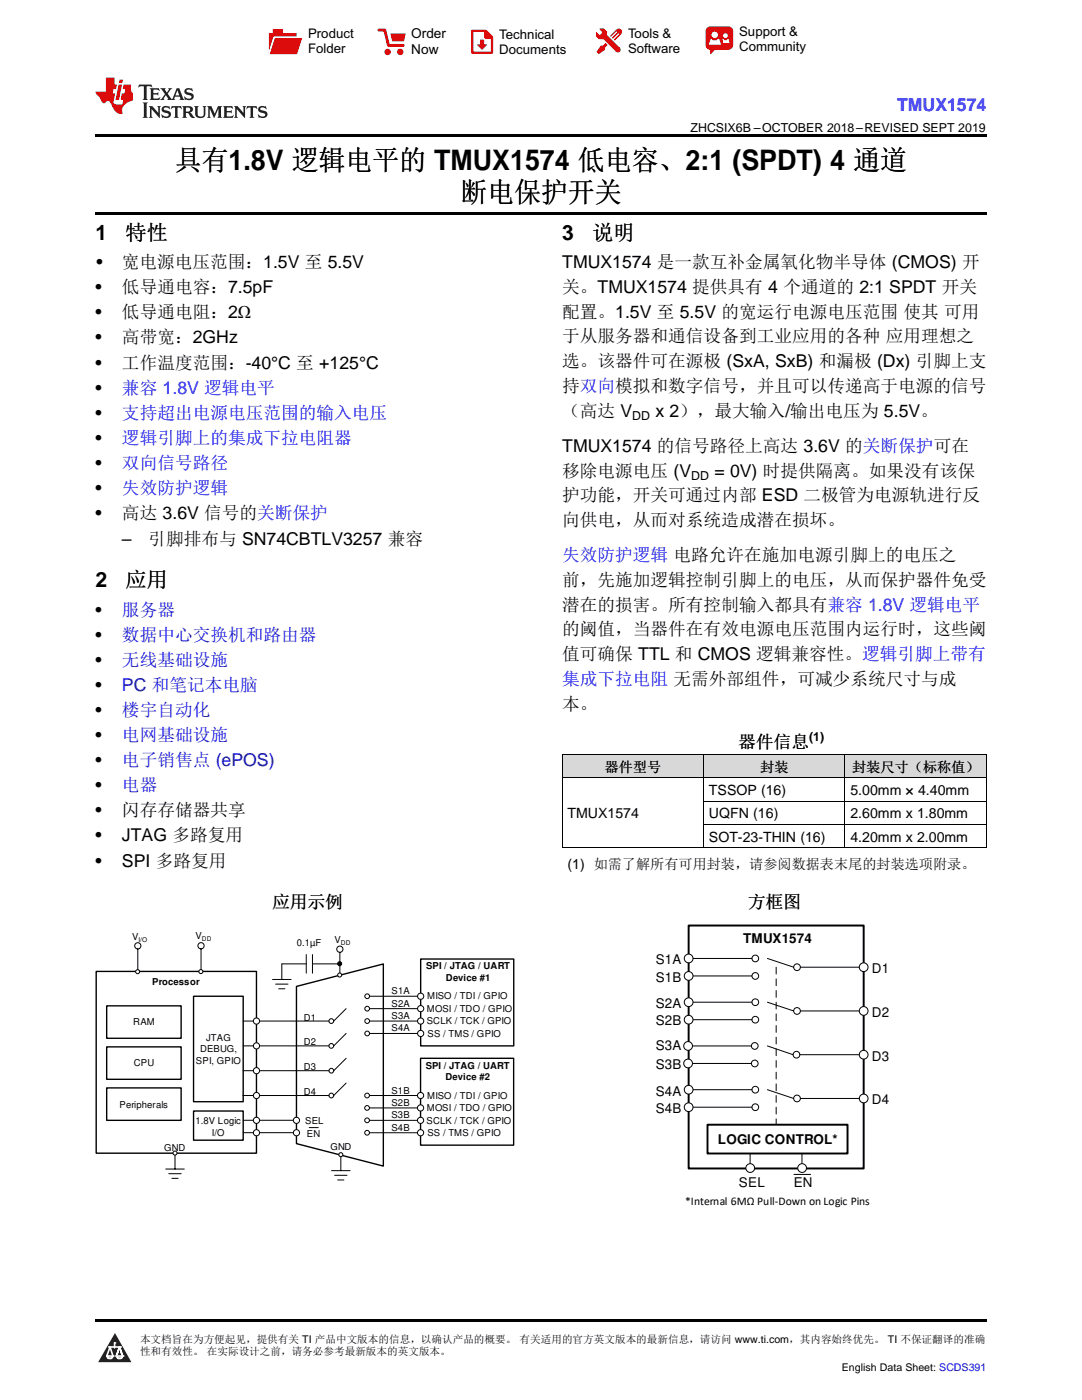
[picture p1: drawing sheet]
<svg xmlns="http://www.w3.org/2000/svg" width="216mm" height="279mm" viewBox="0 0 216 279" stroke-linecap="round" stroke-linejoin="round" font-family="sans-serif">
<g fill="#d8d8d8">
<path d="M112.2 150.6h28.2v4.7h-28.2z"/>
<path d="M140.4 150.6h28.2v4.7h-28.2z"/>
<path d="M168.6 150.6h28.2v4.7h-28.2z"/>
</g>
<path d="M22.9 266l3.3 5.9h-6.6z" fill-rule="evenodd" fill="#231f20"/>
<path d="M21.3 270.6h1.2l-.3 .5h-.3a.53 .53 0 0 1-.6-.5z" fill-rule="evenodd" fill="#fff"/>
<path d="M21.3 270.6h1.2l-.3 .5h-.3a.53 .53 0 0 1-.6-.5z" fill="none" stroke="#231f20" stroke-width=".33"/>
<path d="M21.3 270.6l1.2 .1-.3 .4h-.5z" fill="none" stroke="#fff" stroke-width=".33"/>
<path d="M22.9 268.9h.1" fill="none" stroke="#fff" stroke-width=".33"/>
<path d="M22.9 268v.9z" fill="#fff"/>
<path d="M22.9 268v.9z" fill="none" stroke="#fff" stroke-width=".33"/>
<circle cx="22.9" cy="268" r=".16" fill="#fff"/>
<path d="M21.8 268.8h.1" fill="none" stroke="#fff" stroke-width=".33"/>
<path d="M21.8 268.8h2.2z" fill="#fff"/>
<path d="M21.8 268.8h2.2z" fill="none" stroke="#fff" stroke-width=".33"/>
<circle cx="24" cy="268.8" r=".16" fill="#fff"/>
<path d="M23.2 270.6h.1" fill="none" stroke="#fff" stroke-width=".33"/>
<path d="M23.8 268.8l-.6 1.8z" fill-rule="evenodd" fill="#fff"/>
<path d="M23.8 268.8l-.6 1.8z" fill="none" stroke="#fff" stroke-width=".33"/>
<path d="M23.8 268.8l.7 1.8z" fill-rule="evenodd" fill="#fff"/>
<path d="M23.8 268.8l.7 1.8z" fill="none" stroke="#fff" stroke-width=".33"/>
<path d="M24.4 270.6h.1" fill="none" stroke="#fff" stroke-width=".33"/>
<circle cx="21.3" cy="270.6" r=".16" fill="#fff"/>
<path d="M22 268.8l-.7 1.8z" fill="#fff"/>
<path d="M22 268.8l-.7 1.8z" fill="none" stroke="#fff" stroke-width=".33"/>
<path d="M22 268.8l.5 1.8z" fill="#fff"/>
<path d="M22 268.8l.5 1.8z" fill="none" stroke="#fff" stroke-width=".33"/>
<circle cx="22.5" cy="270.6" r=".16" fill="#fff"/>
<path d="M23.3 270.6h1.2a.63 .63 0 0 1-.6 .5 .63 .63 0 0 1-.6-.5z" fill-rule="evenodd" fill="#fff"/>
<path d="M23.3 270.6h1.2a.63 .63 0 0 1-.6 .5 .63 .63 0 0 1-.6-.5z" fill="none" stroke="#231f20" stroke-width=".33"/>
<path d="M23.3 270.6h1.2l-.4 .5h-.5z" fill="none" stroke="#fff" stroke-width=".33"/>
<path d="M23.2 270.6h.1" fill="none" stroke="#fff" stroke-width=".33"/>
<circle cx="24.5" cy="270.6" r=".16" fill="#fff"/>
<path d="M19 263.2h177.8v.5h-177.8z" fill="#000"/>
<g fill="none" stroke="#000" stroke-width=".2">
<path d="M137.4 194.8h12.6M137.3 208.7h12.6M137.4 200h12.6M137.4 217.5h12.6M159.6 210.5h12.6M159.7 219.2h12.6M149.7 228.8v3.4"/>
<circle cx="150.7" cy="194.8" r=".67"/>
<circle cx="150.6" cy="208.7" r=".67"/>
<circle cx="150.7" cy="200" r=".67"/>
<circle cx="150.7" cy="217.5" r=".67"/>
<circle cx="158.9" cy="210.5" r=".67"/>
<circle cx="159" cy="219.2" r=".67"/>
</g>
<path d="M154.9 193v31.5" fill="none" stroke="#000" stroke-width=".2" stroke-dasharray="1.4 1"/>
<path d="M137.4 184.7h34.9v48.5h-34.9z" fill="none" stroke="#000" stroke-width=".39"/>
<circle cx="149.7" cy="233.1" r=".87" fill="#fff"/>
<g fill="none" stroke="#000" stroke-width=".2">
<path d="M137.4 191.3h12.6M137.3 212.2h12.6M137.4 203.5h12.6M137.4 221h12.6"/>
<circle cx="150.7" cy="191.3" r=".67"/>
<circle cx="150.6" cy="212.2" r=".67"/>
<circle cx="150.7" cy="203.5" r=".67"/>
<circle cx="149.7" cy="233.1" r=".87"/>
<circle cx="150.7" cy="221" r=".67"/>
</g>
<circle cx="137.4" cy="191.3" r=".87" fill="#fff"/>
<circle cx="137.4" cy="191.3" r=".87" fill="none" stroke="#000" stroke-width=".2"/>
<circle cx="172.3" cy="210.5" r=".87" fill="#fff"/>
<circle cx="172.3" cy="210.5" r=".87" fill="none" stroke="#000" stroke-width=".2"/>
<circle cx="137.4" cy="194.8" r=".87" fill="#fff"/>
<circle cx="137.4" cy="194.8" r=".87" fill="none" stroke="#000" stroke-width=".2"/>
<circle cx="137.4" cy="200" r=".87" fill="#fff"/>
<circle cx="137.4" cy="200" r=".87" fill="none" stroke="#000" stroke-width=".2"/>
<circle cx="137.4" cy="203.5" r=".87" fill="#fff"/>
<g fill="none" stroke="#000" stroke-width=".2">
<path d="M153.1 217.5l5.3 1.7"/>
<circle cx="137.4" cy="203.5" r=".87"/>
</g>
<circle cx="137.3" cy="208.7" r=".87" fill="#fff"/>
<circle cx="137.3" cy="208.7" r=".87" fill="none" stroke="#000" stroke-width=".2"/>
<circle cx="137.3" cy="212.2" r=".87" fill="#fff"/>
<circle cx="137.3" cy="212.2" r=".87" fill="none" stroke="#000" stroke-width=".2"/>
<circle cx="137.4" cy="217.5" r=".87" fill="#fff"/>
<circle cx="137.4" cy="217.5" r=".87" fill="none" stroke="#000" stroke-width=".2"/>
<circle cx="137.4" cy="221" r=".87" fill="#fff"/>
<g fill="none" stroke="#000" stroke-width=".2">
<path d="M153.1 191.3l5.3 1.7M159.7 193h12.6M153.1 208.7l5.2 1.8M153.1 200l5.3 1.8M159.7 201.8h12.6"/>
<circle cx="159" cy="193" r=".67"/>
<circle cx="159" cy="201.8" r=".67"/>
<circle cx="137.4" cy="221" r=".87"/>
</g>
<circle cx="172.3" cy="201.8" r=".87" fill="#fff"/>
<circle cx="172.3" cy="201.8" r=".87" fill="none" stroke="#000" stroke-width=".2"/>
<circle cx="172.3" cy="193" r=".87" fill="#fff"/>
<circle cx="172.3" cy="193" r=".87" fill="none" stroke="#000" stroke-width=".2"/>
<circle cx="172.3" cy="219.2" r=".87" fill="#fff"/>
<g fill="none" stroke="#000" stroke-width=".2">
<path d="M160 228.8v3.4"/>
<circle cx="172.3" cy="219.2" r=".87"/>
</g>
<circle cx="160.1" cy="233.1" r=".87" fill="#fff"/>
<g fill="none" stroke="#000" stroke-width=".2">
<path d="M158.4 234.4h3.4"/>
<circle cx="160.1" cy="233.1" r=".87"/>
</g>
<path d="M141.2 224.5h27.9v5.7h-27.9z" fill-rule="evenodd" fill="#fff"/>
<path d="M141.2 224.5h27.9v5.7h-27.9z" fill="none" stroke="#000" stroke-width=".39"/>
<g fill="none" stroke="#000" stroke-width=".2">
<path d="M48.5 218.6h17.1M48.5 203.8h17.1M48.5 213.7h17.1M48.5 208.7h17.1M73.7 218.6h10.2M48.5 226.1h10.7M48.5 223.6h10.7M66.2 233.6h3.7M66.8 234.6h2.4M67.4 235.5h1.2M68 230.5v3.1"/>
<circle cx="66.1" cy="218.6" r=".47"/>
<circle cx="66.1" cy="203.8" r=".47"/>
<circle cx="66.1" cy="208.7" r=".47"/>
<circle cx="66.1" cy="213.7" r=".47"/>
<circle cx="73.2" cy="218.6" r=".47"/>
</g>
<path d="M19.2 193.9h32v36.2h-32zM59.2 196.9l17.3-4.5v40.3l-17.3-4.5z" fill="none" stroke="#000" stroke-width=".28"/>
<circle cx="68" cy="230.4" r=".4" fill="#fff"/>
<circle cx="68" cy="230.4" r=".4" fill="none" stroke="#000" stroke-width=".2"/>
<circle cx="67.8" cy="189.4" r=".62" fill="#fff"/>
<g fill="none" stroke="#000" stroke-width=".2">
<path d="M54.4 195.5h3.7M55 196.4h2.5M55.6 197.3h1.3M56.2 192.4h4.9M56.2 192.4v3.1M61.1 190.5v3.7M62.3 190.5v3.7M62.3 192.4h5.5M67.8 190.1v4.4"/>
<circle cx="67.8" cy="189.4" r=".62"/>
</g>
<circle cx="67.8" cy="194.6" r=".4" fill="#fff"/>
<g fill="none" stroke="#000" stroke-width=".2">
<circle cx="67.8" cy="192.3" r=".4"/>
<circle cx="67.8" cy="194.6" r=".4"/>
</g>
<circle cx="67.8" cy="192.3" r=".4" fill="#000"/>
<circle cx="40.1" cy="188.7" r=".62" fill="#fff"/>
<g fill="none" stroke="#000" stroke-width=".2">
<path d="M40.1 189.4v4.4"/>
<circle cx="40.1" cy="188.7" r=".62"/>
</g>
<circle cx="40.1" cy="193.9" r=".4" fill="#fff"/>
<circle cx="40.1" cy="193.9" r=".4" fill="none" stroke="#000" stroke-width=".2"/>
<circle cx="27.5" cy="188.8" r=".62" fill="#fff"/>
<g fill="none" stroke="#000" stroke-width=".2">
<path d="M27.5 189.4v4.5"/>
<circle cx="27.5" cy="188.8" r=".62"/>
</g>
<circle cx="27.5" cy="193.9" r=".4" fill="#fff"/>
<g fill="none" stroke="#000" stroke-width=".2">
<path d="M69.1 211.2l-2.5 2.5M33.1 233.3h3.7M33.7 234.2h2.5M34.3 235.2h1.2M34.9 230.2v3.1"/>
<circle cx="27.5" cy="193.9" r=".4"/>
</g>
<path d="M38.6 221.7h9.9v5.9h-9.9z" fill="none" stroke="#000" stroke-width=".28"/>
<circle cx="34.9" cy="230.1" r=".4" fill="#fff"/>
<g fill="none" stroke="#000" stroke-width=".2">
<path d="M69.1 206.3l-2.5 2.4M69.1 201.3l-2.5 2.5M69.1 216.2l-2.5 2.4"/>
<circle cx="34.9" cy="230.1" r=".4"/>
</g>
<circle cx="51.2" cy="208.7" r=".62" fill="#fff"/>
<circle cx="51.2" cy="208.7" r=".62" fill="none" stroke="#000" stroke-width=".2"/>
<circle cx="51.2" cy="213.7" r=".62" fill="#fff"/>
<circle cx="51.2" cy="213.7" r=".62" fill="none" stroke="#000" stroke-width=".2"/>
<circle cx="51.2" cy="218.6" r=".62" fill="#fff"/>
<circle cx="51.2" cy="218.6" r=".62" fill="none" stroke="#000" stroke-width=".2"/>
<circle cx="51.2" cy="203.8" r=".62" fill="#fff"/>
<circle cx="51.2" cy="203.8" r=".62" fill="none" stroke="#000" stroke-width=".2"/>
<circle cx="51.2" cy="223.6" r=".62" fill="#fff"/>
<circle cx="51.2" cy="223.6" r=".62" fill="none" stroke="#000" stroke-width=".2"/>
<circle cx="51.2" cy="226.1" r=".62" fill="#fff"/>
<circle cx="51.2" cy="226.1" r=".62" fill="none" stroke="#000" stroke-width=".2"/>
<circle cx="59.2" cy="223.6" r=".62" fill="#fff"/>
<circle cx="59.2" cy="223.6" r=".62" fill="none" stroke="#000" stroke-width=".2"/>
<circle cx="59.2" cy="226.1" r=".62" fill="#fff"/>
<g fill="none" stroke="#000" stroke-width=".2">
<path d="M61.7 225h1.8M73.7 221.1h10.2M73.7 223.6h10.2M73.7 226.1h10.2"/>
<circle cx="59.2" cy="226.1" r=".62"/>
<circle cx="73.2" cy="221.1" r=".47"/>
<circle cx="73.2" cy="226.1" r=".47"/>
<circle cx="73.2" cy="223.6" r=".47"/>
</g>
<path d="M38.6 198.8h9.9v21.1h-9.9zM21.3 200.7h14.8v6.5h-14.8zM21.3 208.9h14.8v6.5h-14.8zM21.3 217.1h14.8v6.5h-14.8zM83.9 211.2h18.6v17.3h-18.6z" fill="none" stroke="#000" stroke-width=".28"/>
<circle cx="83.9" cy="221.1" r=".62" fill="#fff"/>
<circle cx="83.9" cy="221.1" r=".62" fill="none" stroke="#000" stroke-width=".2"/>
<circle cx="83.9" cy="223.6" r=".62" fill="#fff"/>
<circle cx="83.9" cy="223.6" r=".62" fill="none" stroke="#000" stroke-width=".2"/>
<circle cx="83.9" cy="226.1" r=".62" fill="#fff"/>
<circle cx="83.9" cy="226.1" r=".62" fill="none" stroke="#000" stroke-width=".2"/>
<circle cx="83.9" cy="218.6" r=".62" fill="#fff"/>
<g fill="none" stroke="#000" stroke-width=".2">
<path d="M73.7 198.8h10.2M73.7 201.3h10.2M73.7 203.8h10.2M73.7 206.3h10.2"/>
<circle cx="73.3" cy="198.8" r=".47"/>
<circle cx="73.3" cy="206.3" r=".47"/>
<circle cx="73.3" cy="203.8" r=".47"/>
<circle cx="73.3" cy="201.3" r=".47"/>
<circle cx="83.9" cy="218.6" r=".62"/>
</g>
<path d="M83.9 191.4h18.6v17.3h-18.6z" fill="none" stroke="#000" stroke-width=".28"/>
<circle cx="83.9" cy="201.3" r=".62" fill="#fff"/>
<circle cx="83.9" cy="201.3" r=".62" fill="none" stroke="#000" stroke-width=".2"/>
<circle cx="83.9" cy="203.8" r=".62" fill="#fff"/>
<circle cx="83.9" cy="203.8" r=".62" fill="none" stroke="#000" stroke-width=".2"/>
<circle cx="83.9" cy="206.3" r=".62" fill="#fff"/>
<circle cx="83.9" cy="206.3" r=".62" fill="none" stroke="#000" stroke-width=".2"/>
<circle cx="83.9" cy="198.8" r=".62" fill="#fff"/>
<g fill="none" stroke="#000" stroke-width=".2">
<path d="M112.2 155.2h84.6M112.2 150.6h84.6M112.2 150.6v18.7M140.4 150.6v18.7M140.4 159.9h56.4M168.6 150.6v18.7M196.8 150.6v18.7M112.2 169.2h84.6M140.4 164.6h56.4"/>
<circle cx="83.9" cy="198.8" r=".62"/>
</g>
<path d="M19 26.8h177.8v.6h-177.8zM19 42.3h177.8v.5h-177.8z" fill="#000"/>
<path d="M27.7 16.9l-.1 .6 .6-.3h.5v.2v2.2l-.2 .4h1l-.2-.4v-2.2v-.2h.5l.6 .3-.2-.6zM29.9 17.6l.2 .4v1.6l-.2 .4h1.9l.1-.6a1.09 1.09 0 0 1-1.3 .1v-.6h.6l.4 .2v-.7l-.2 .2h-.8v-.6l.2-.1a1.01 1.01 0 0 1 1 .3l-.1-.6zM32 17.6l.9 1.2-1 1.2h.9l-.2-.3 .5-.7 .5 .7-.3 .3h1.7l-.2-.3 .1-.4h1l.1 .4-.2 .3h1l-.3-.4-.7-2h-.5l-1 2.2-.8-1.1 .9-1.1h-.9l.2 .2-.4 .7-.4-.7 .2-.2zM35.4 18l.4 1h-.8zM37 17.7a.66 .66 0 0 0-.2 .8 .66 .66 0 0 0 .6 .4l.7 .2 .1 .2a.8 .8 0 0 1-.7 .4 .8 .8 0 0 1-.7-.5l.1 .8 .2-.2a.94 .94 0 0 0 1.1 .1 .94 .94 0 0 0 .4-.9 1.48 1.48 0 0 0-1.3-.6v-.4a1.1 1.1 0 0 1 1.2 .2l-.2-.6-.2 .1-.5-.1zM28.5 20.4l.2 .4v2.3l-.2 .4h1l-.2-.4v-2.3l.2-.4zM29.7 21.2l.2 .4v1.5l-.2 .4h.8l-.3-.4 .1-1.3 1.6 1.8v-2l.2-.4h-.7l.2 .2v1.1l-1.2-1.3zM32.5 21.3a.66 .66 0 0 0-.2 .8 .66 .66 0 0 0 .6 .4l.6 .2 .2 .2a.8 .8 0 0 1-.8 .4 .8 .8 0 0 1-.7-.5l.2 .7 .2-.1a.94 .94 0 0 0 1 .1 .94 .94 0 0 0 .5-1 1.47 1.47 0 0 0-1.3-.6l-.1-.3a1.1 1.1 0 0 1 1.3 .2l-.2-.6-.2 .1-.5-.2zM34.3 21.2l-.2 .6a.64 .64 0 0 1 .8-.3v1.6l-.2 .4h1l-.3-.4 .1-1.6a.66 .66 0 0 1 .8 .3l-.2-.6zM36.3 21.2l.3 .4v1.5l-.3 .4h1l-.2-.2v-.7h.5l.1 .1a.8 .8 0 0 0 1.2 .7l-1-1a.62 .62 0 0 0 .6-.5 .62 .62 0 0 0-.6-.7zM37.1 21.5h.1a.48 .48 0 0 1 .6 0 .48 .48 0 0 1 .1 .6l-.2 .1-.6 .1zM38.7 21.2l.2 .2a2.29 2.29 0 0 0 .4 2 1.05 1.05 0 0 0 1.7-.7v-1.3l.2-.2h-.8l.2 .4v1.1a.61 .61 0 0 1-.6 .6 .61 .61 0 0 1-.6-.6v-1.1l.3-.4zM41.3 21.2l.3 .4v1.5l-.3 .4h.8l-.2-.4v-1.4l.8 1.9 .9-1.9v1.4l-.2 .4h.9l-.2-.4v-1.5l.2-.4h-.8l-.7 1.5-.6-1.5zM44.5 21.2l.2 .4v1.5l-.2 .4h1.9l.2-.6a1.1 1.1 0 0 1-1.4 .2v-.7h.6l.4 .2v-.6l-.2 .1-.8 .1v-.6l.2-.1a1.02 1.02 0 0 1 1.1 .2l-.2-.5zM46.7 21.2l.2 .4v1.5l-.2 .4h.8l-.3-.4 .1-1.3 1.6 1.8v-2l.2-.4h-.7l.2 .2v1.1l-1.2-1.3zM49.3 21.2l-.1 .6a.64 .64 0 0 1 .8-.3v1.6l-.3 .4h1l-.2-.4v-1.6a.66 .66 0 0 1 .8 .3l-.1-.6zM51.7 21.3a.66 .66 0 0 0-.2 .7 .66 .66 0 0 0 .7 .5l.6 .2 .1 .2a.8 .8 0 0 1-.7 .4 .8 .8 0 0 1-.7-.5l.1 .7 .2-.1a.94 .94 0 0 0 1.1 .1 .94 .94 0 0 0 .4-1 1.48 1.48 0 0 0-1.2-.6l-.1-.3a1.1 1.1 0 0 1 1.2 .2l-.2-.6-.1 .1-.6-.2z" fill="#231f20"/>
<path d="M21.1 15.5v2.8h-2v.4l.9 .9a.96 .96 0 0 0 1 1 .59 .59 0 0 1 .5-.4 .59 .59 0 0 1 .5 .3l.4 .8a1.61 1.61 0 0 0 2.1 1.3 1.63 1.63 0 0 1 1.1-2.2l.9-.3v-1.5a1.6 1.6 0 0 1-.4-1.7h-1.4l-.2 .9h.5l-.2 .8h-.5l-.2 1v.3h.5l-.2 .9h-.7a.74 .74 0 0 1-1-.6l.3-1.6h-.5l.2-.8h.5l.1-.9h-.4v-1.4zM23.7 16.9l-.7 3h.8l.6-3zM23.8 15.9l-.1 .7h.7l.2-.7z" fill="#ee1d23"/>
<g fill="#d60000">
<path d="M54.4 5.8h2v.8h2.8v4.2h-5.5v-4.2h.7z" fill-rule="evenodd"/>
<path d="M54.7 7.5h5.6l-1 3.3h-5.6z" fill-rule="evenodd"/>
</g>
<path d="M54.6 7.4h5.8l-.1 .1h-5.5l-1.1 3.3z" fill-rule="evenodd" fill="#fff"/>
<path d="M54.6 7.4h5.8l-.1 .1h-5.5l-1.1 3.3z" fill="none" stroke="#fff" stroke-width=".2"/>
<path d="M75.6 6h1.2l.7 3.1h3" fill="none" stroke="#d60000" stroke-width=".56"/>
<g fill="#d60000">
<path d="M77.9 6.7h3.1l-.4 1.5h-2.3z" fill-rule="evenodd"/>
<circle cx="77.3" cy="10.4" r=".64"/>
<circle cx="79.9" cy="10.4" r=".64"/>
</g>
<path d="M94.2 6.2h2.7l1.3 1.2v3.1h-4z" fill="none" stroke="#d60000" stroke-width=".44"/>
<g fill="#d60000">
<path d="M95.8 7.9h.8v1h.6l-1 1.1-1-1v-.1h.6z" fill-rule="evenodd"/>
<path d="M96.6 6.2h.3l1.3 1.2v.4h-1.3l-.3-.4z" fill-rule="evenodd"/>
<path d="M119.6 5.7h.9l.6 .6 .1 .7 2.5 2.5-.8 .8-2.3-2.3-1.1-.2-.6-.6v-.8l.7 .6 .5-.4v-.2l-.4-.5z" fill-rule="evenodd"/>
<path d="M119.9 9.1h.4l.5-.5 .4 .4-.5 .5v.4l-1.2 .9-.5-.5z" fill-rule="evenodd"/>
<path d="M123 5.9a.67 .67 0 0 1 .9 0 .67 .67 0 0 1 0 .9z" fill-rule="evenodd"/>
<path d="M123 5.9l.9 .9-1.2 1.2h-.2l.1-.2 .9-.9 .1-.2h-.3l-.9 1h-.2v-.2l.9-1 .1-.2h-.3l-.9 1h-.2v-.2z" fill-rule="evenodd"/>
<circle cx="123.3" cy="9.9" r=".54"/>
</g>
<path d="M121.1 6.3l-.1 .7" fill="none" stroke="#d60000" stroke-width=".2"/>
<g fill="#d60000">
<path d="M141.1 5.5l.6-.2h3.6a.95 .95 0 0 1 1 .9v2.8a.95 .95 0 0 1-1 .9h-3.6a.95 .95 0 0 1-.9-.9v-2.8z" fill-rule="evenodd"/>
<path d="M141.7 9.9h.9l-.7 .9h-.2z" fill-rule="evenodd"/>
</g>
<g fill="#fff">
<path d="M144.3 8.6h1.3z"/>
<path d="M141.8 7.8h.3l.1 .2h.8l.2-.2h.3l.4 1.1h-2.5z" fill-rule="evenodd"/>
<path d="M144.2 7.8h.2l.2 .2h.4l.2-.2h.2l.2 .8h-1.3z" fill-rule="evenodd"/>
<circle cx="142.6" cy="6.9" r=".65"/>
<circle cx="144.8" cy="7.1" r=".48"/>
</g>
<g font-size="5.6">
<text x="34.9" y="33.9">具有1.8V 逻辑电平的 TMUX1574 低电容、2:1 (SPDT) 4 通道</text>
<text x="91.9" y="40.3">断电保护开关</text>
</g>
<g font-size="4.2">
<text x="19" y="47.8">1</text>
<text x="25" y="47.8">特性</text>
<text x="112.2" y="47.8">3</text>
<text x="118.1" y="47.8">说明</text>
<text x="19" y="117.1">2</text>
<text x="25" y="117.1">应用</text>
</g>
<g font-size="3.5" fill="#00f">
<text x="179" y="22.2">TMUX1574</text>
<text x="24.3" y="78.6">兼容 1.8V 逻辑电平</text>
<text x="24.3" y="83.6">支持超出电源电压范围的输入电压</text>
<text x="24.3" y="88.6">逻辑引脚上的集成下拉电阻器</text>
<text x="24.3" y="93.6">双向信号路径</text>
<text x="24.3" y="98.6">失效防护逻辑</text>
<text x="112.2" y="112">失效防护逻辑 电路允许在施加电源引脚上的电压之</text>
<text x="112.2" y="136.7">集成下拉电阻 无需外部组件，可减少系统尺寸与成</text>
</g>
<g font-size="3.5">
<text x="19.2" y="53.5">•</text>
<text x="24.3" y="53.5">宽电源电压范围：1.5V 至 5.5V</text>
<text x="112.2" y="53.5">TMUX1574 是一款互补金属氧化物半导体 (CMOS) 开</text>
<text x="19" y="58.5">•</text>
<text x="24.3" y="58.5">低导通电容：7.5pF</text>
<text x="112.2" y="58.5">关。TMUX1574 提供具有 4 个通道的 2:1 SPDT 开关</text>
<text x="19" y="63.5">•</text>
<text x="24.3" y="63.5">低导通电阻：2Ω</text>
<text x="112.2" y="63.4">配置。1.5V 至 5.5V 的宽运行电源电压范围 使其 可用</text>
<text x="19" y="68.5">•</text>
<text x="24.3" y="68.5">高带宽：2GHz</text>
<text x="112.2" y="68.3">于从服务器和通信设备到工业应用的各种 应用理想之</text>
<text x="19" y="73.6">•</text>
<text x="24.3" y="73.6">工作温度范围：-40°C 至 +125°C</text>
<text x="112.2" y="73.3">选。该器件可在源极 (SxA, SxB) 和漏极 (Dx) 引脚上支</text>
<text x="19" y="78.6">•</text>
<text x="19" y="83.6">•</text>
<text x="112.2" y="78.2">持双向模拟和数字信号，并且可以传递高于电源的信号</text>
<text x="112.2" y="83.1">（高达 V</text>
<text x="130.8" y="83.1">x 2），最大输入/输出电压为 5.5V。</text>
<text x="19" y="88.6">•</text>
<text x="19" y="93.6">•</text>
<text x="112.2" y="90.2">TMUX1574 的信号路径上高达 3.6V 的关断保护可在</text>
<text x="112.2" y="95.1">移除电源电压 (V</text>
<text x="142.6" y="95.1">= 0V) 时提供隔离。如果没有该保</text>
<text x="19" y="98.6">•</text>
<text x="112.2" y="100">护功能，开关可通过内部 ESD 二极管为电源轨进行反</text>
<text x="19" y="103.6">•</text>
<text x="24.3" y="103.6">高达 3.6V 信号的关断保护</text>
<text x="112.2" y="105">向供电，从而对系统造成潜在损坏。</text>
<text x="24.3" y="108.7">–</text>
<text x="29.6" y="108.7">引脚排布与 SN74CBTLV3257 兼容</text>
<text x="112.2" y="116.9">前，先施加逻辑控制引脚上的电压，从而保护器件免受</text>
<text x="19" y="122.8">•</text>
<text x="112.2" y="121.9">潜在的损害。所有控制输入都具有兼容 1.8V 逻辑电平</text>
<text x="19" y="127.8">•</text>
<text x="112.2" y="126.8">的阈值，当器件在有效电源电压范围内运行时，这些阈</text>
<text x="112.2" y="131.8">值可确保 TTL 和 CMOS 逻辑兼容性。逻辑引脚上带有</text>
<text x="19" y="132.9">•</text>
<text x="19" y="137.9">•</text>
<text x="19" y="142.9">•</text>
<text x="112.2" y="141.6">本。</text>
<text x="19" y="147.9">•</text>
<text x="147.3" y="149.4">器件信息</text>
<text x="19" y="152.9">•</text>
<text x="19" y="157.9">•</text>
<text x="19" y="162.9">•</text>
<text x="19" y="167.9">•</text>
<text x="24.3" y="162.9">闪存存储器共享</text>
<text x="24.3" y="167.9">JTAG 多路复用</text>
<text x="19" y="172.9">•</text>
<text x="24.3" y="172.9">SPI 多路复用</text>
<text x="54.3" y="181.3">应用示例</text>
<text x="149.2" y="181.3">方框图</text>
</g>
<g font-size="3.5" fill="#0000c8">
<text x="24.3" y="122.8">服务器</text>
<text x="24.3" y="127.8">数据中心交换机和路由器</text>
<text x="24.3" y="132.9">无线基础设施</text>
<text x="24.3" y="137.9">PC 和笔记本电脑</text>
<text x="24.3" y="142.9">楼宇自动化</text>
<text x="24.3" y="147.9">电网基础设施</text>
<text x="24.3" y="152.9">电子销售点 (ePOS)</text>
<text x="24.3" y="157.9">电器</text>
</g>
<g font-size="2.8">
<text x="120.6" y="154">器件型号</text>
<text x="151.7" y="154">封装</text>
<text x="170" y="154">封装尺寸（标称值）</text>
<text x="141.5" y="158.7">TSSOP (16)</text>
<text x="169.7" y="158.7">5.00mm × 4.40mm</text>
<text x="113.2" y="163.3">TMUX1574</text>
<text x="141.5" y="163.3">UQFN (16)</text>
<text x="141.5" y="168">SOT-23-THIN (16)</text>
<text x="169.7" y="163.3">2.60mm x 1.80mm</text>
<text x="169.7" y="168">4.20mm x 2.00mm</text>
<text x="113.2" y="173.5">(1) 如需了解所有可用封装，请参阅数据表末尾的封装选项附录。</text>
</g>
<g font-size="2.7">
<text x="82.1" y="7.7">Order</text>
<text x="82.1" y="10.7">Now</text>
<text x="148.3" y="188.2">TMUX1574</text>
<text x="130.8" y="192.4">S1A</text>
<text x="130.8" y="195.9">S1B</text>
<text x="174" y="194.1">D1</text>
<text x="130.8" y="201.1">S2A</text>
<text x="174" y="202.9">D2</text>
<text x="130.8" y="204.6">S2B</text>
<text x="130.8" y="209.6">S3A</text>
<text x="130.8" y="213.4">S3B</text>
<text x="174" y="211.6">D3</text>
<text x="130.8" y="218.7">S4A</text>
<text x="174" y="220.4">D4</text>
<text x="130.8" y="222.2">S4B</text>
<text x="143.3" y="228.3">LOGIC CONTROL*</text>
<text x="147.4" y="236.9">SEL</text>
<text x="158.4" y="236.9">EN</text>
</g>
<g font-size="2.6">
<text x="61.5" y="7.6">Product</text>
<text x="61.5" y="10.6">Folder</text>
<text x="99.6" y="7.8">Technical</text>
<text x="99.6" y="10.8">Documents</text>
<text x="125.3" y="7.6">Tools &amp;</text>
<text x="125.3" y="10.6">Software</text>
<text x="147.5" y="7.2">Support &amp;</text>
<text x="147.5" y="10.2">Community</text>
</g>
<g font-size="2.5">
<text x="137.8" y="26.3">ZHCSIX6B –OCTOBER 2018–REVISED SEPT 2019</text>
<text x="126.2" y="83.9">DD</text>
<text x="137.9" y="95.8">DD</text>
<text x="161.4" y="148">(1)</text>
</g>
<text font-size="2.3" x="136.7" y="240.5">*Internal 6MO Pull-Down on Logic Pins</text>
<g font-size="2.1">
<text x="27.9" y="267.9">本文档旨在为方便起见，提供有关 TI 产品中文版本的信息，以确认产品的概要。 有关适用的官方英文版本的最新信息，请访问 www.ti.com，其内容始终优先。 TI 不保证翻译的准确</text>
<text x="27.9" y="270.4">性和有效性。 在实际设计之前，请务必参考最新版本的英文版本。</text>
<text x="168" y="273.7">English Data Sheet: SCDS391</text>
</g>
<g font-size="1.9">
<text x="26.4" y="187.6">V</text>
<text x="39" y="187.5">V</text>
<text x="59.2" y="188.9">0.1µF</text>
<text x="66.8" y="188.3">V</text>
<text x="30.4" y="196.7">Processor</text>
<text x="85" y="193.4">SPI / JTAG / UART</text>
<text x="89" y="195.8">Device #1</text>
<text x="60.6" y="203.7">D1</text>
<text x="78.1" y="198.4">S1A</text>
<text x="78.1" y="200.9">S2A</text>
<text x="78.1" y="203.4">S3A</text>
<text x="85.2" y="201.9">MOSI / TDO / GPIO</text>
<text x="85.2" y="199.4">MISO / TDI / GPIO</text>
<text x="26.6" y="204.6">RAM</text>
<text x="41.1" y="207.7">JTAG</text>
<text x="60.6" y="208.5">D2</text>
<text x="78.1" y="205.8">S4A</text>
<text x="85.2" y="204.4">SCLK / TCK / GPIO</text>
<text x="85.3" y="206.9">SS / TMS / GPIO</text>
<text x="26.7" y="212.8">CPU</text>
<text x="39.1" y="212.4">SPI, GPIO</text>
<text x="39.9" y="210">DEBUG,</text>
<text x="60.6" y="213.6">D3</text>
<text x="84.9" y="213.3">SPI / JTAG / UART</text>
<text x="88.9" y="215.6">Device #2</text>
<text x="23.9" y="221">Peripherals</text>
<text x="60.6" y="218.5">D4</text>
<text x="78.1" y="218.2">S1B</text>
<text x="78.1" y="220.7">S2B</text>
<text x="85.2" y="221.8">MOSI / TDO / GPIO</text>
<text x="85.2" y="219.3">MISO / TDI / GPIO</text>
<text x="39" y="224.4">1.8V Logic</text>
<text x="42.3" y="226.7">I/O</text>
<text x="60.9" y="224.3">SEL</text>
<text x="61.2" y="226.8">EN</text>
<text x="78.1" y="223.2">S3B</text>
<text x="78.1" y="225.7">S4B</text>
<text x="85.1" y="224.3">SCLK / TCK / GPIO</text>
<text x="85.3" y="226.7">SS / TMS / GPIO</text>
<text x="32.8" y="229.7">GND</text>
<text x="65.9" y="229.5">GND</text>
</g>
<g font-size="1.3">
<text x="27.7" y="187.9">I/O</text>
<text x="40.3" y="187.7">DD</text>
<text x="68" y="188.5">DD</text>
</g>
</svg>
